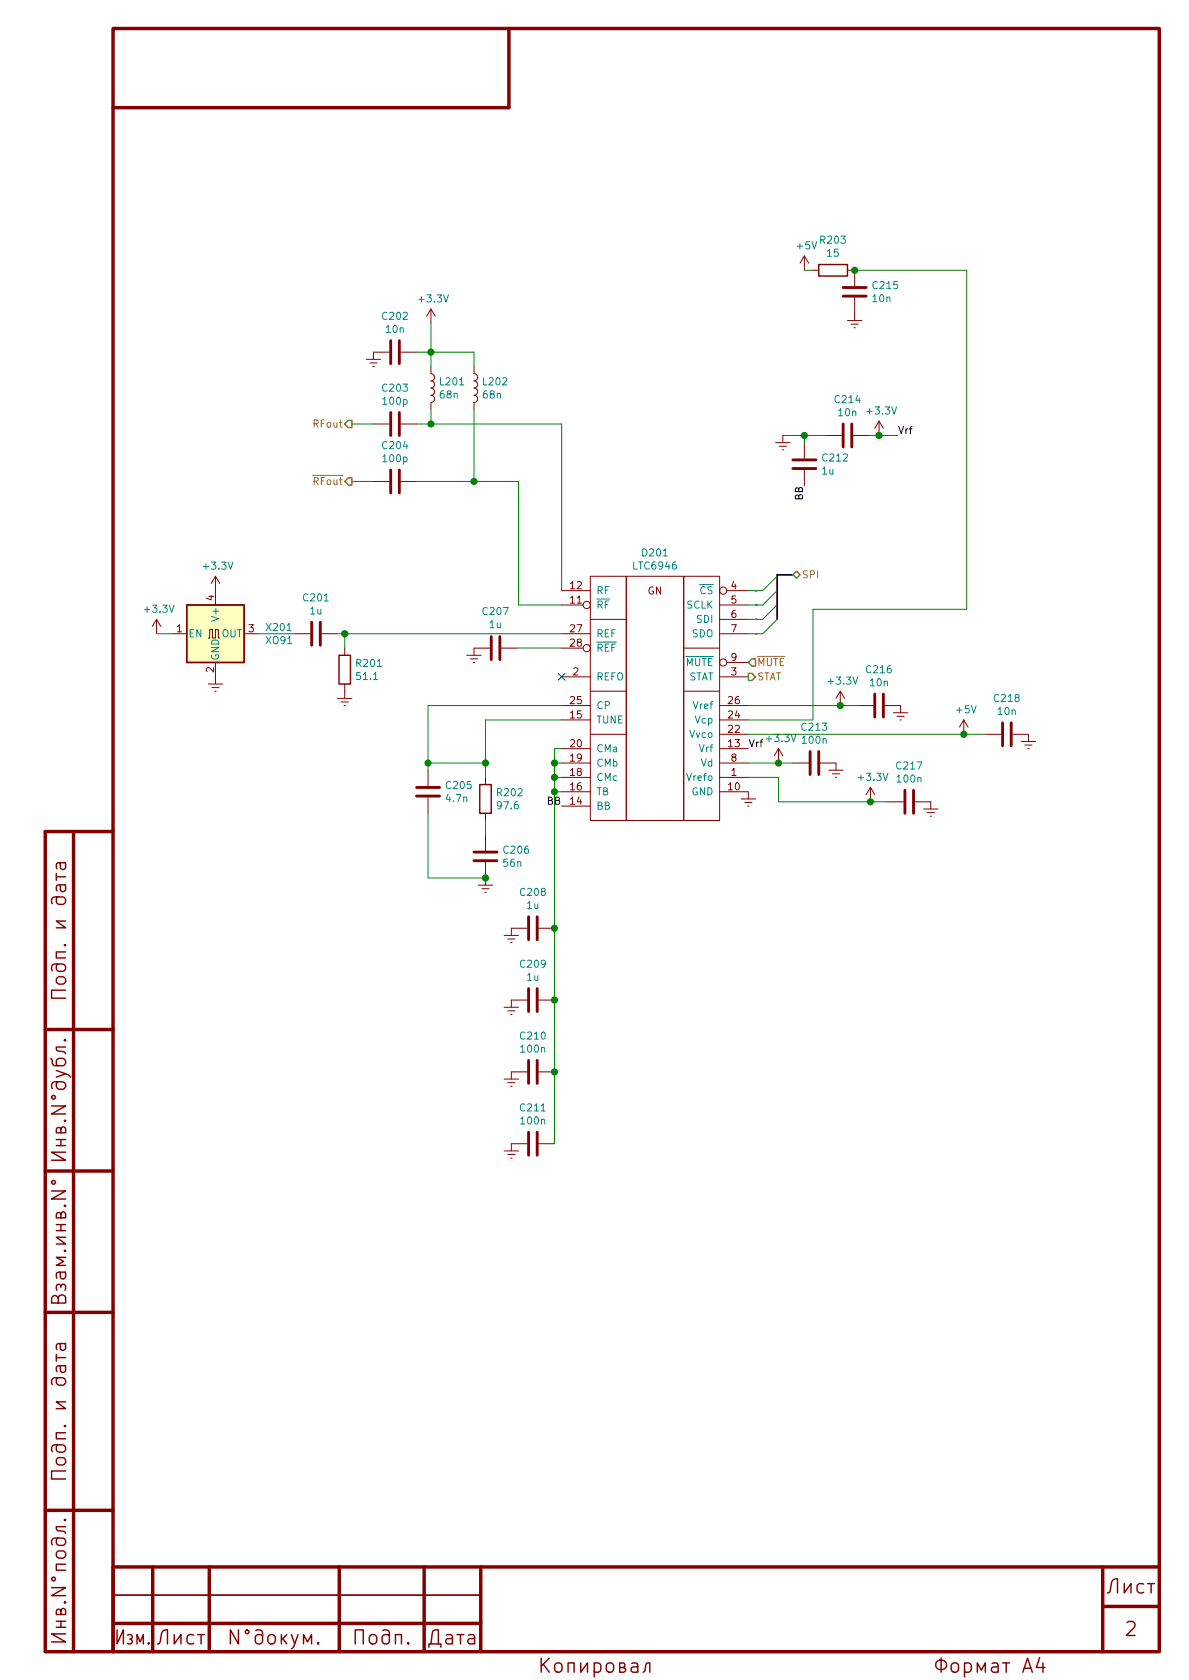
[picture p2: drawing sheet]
<svg xmlns="http://www.w3.org/2000/svg" width="210mm" height="297mm" viewBox="0 0 210 297" stroke-linecap="round" stroke-linejoin="round" font-family="sans-serif">
<g fill="none" stroke="#840000" stroke-width=".61">
<path d="M20 5h185v287h-185zM90 5v14h-70M13 147v145M20 147h-12v145h12M8 182h12M8 207h12M8 232h12M8 267h12M27 277v15M37 277v15M60 277v15M75 277v15"/>
<path d="M85 277v15M195 277v15M205 277h-185v15M20 287h65M195 284h10"/>
</g>
<path d="M20 282h65" fill="none" stroke="#840000" stroke-width=".3"/>
<g fill="none" stroke="#840000" stroke-width=".25">
<path d="M144.8 46.8h5.1v2h-5.1zM33 107h10.2v10.1h-10.2zM59.9 115.9h2.1v5h-2.1zM84.8 138.7h2.1v5.1h-2.1zM10 154.4v1.2M10 155h1.6M10.2 158.6a.82 .82 0 0 0-.1 1.1l.3 .2h.7a.68 .68 0 0 0 .5-.7 .68 .68 0 0 0-.5-.6h-1.5l-.3 .1-.2 .4 .1 .7M10.5 156.4l.2 .9a.48 .48 0 0 0 .4 .4 .48 .48 0 0 0 .5-.4l-.1-.9M10.5 152.5l.2 .9a.48 .48 0 0 0 .4 .3 .48 .48 0 0 0 .5-.3l-.1-.9M11.6 156.4h-1.3l-.2 .2-.1 .2 .1 .7M11.6 152.5h-1.3l-.2 .2-.1 .2 .1 .7M10.2 172.8l.9-.1a.67 .67 0 0 1 .5 .7 .67 .67 0 0 1-.5 .6h-.7a.69 .69 0 0 1-.2-1.2z"/>
<path d="M10.2 170.4a.82 .82 0 0 0-.1 1.1l.3 .2h.7a.67 .67 0 0 0 .5-.6 .67 .67 0 0 0-.5-.7h-1.5l-.3 .2a.79 .79 0 0 0-.1 1M11.4 167.1l.1-.1 .1 .1-.1 .1-.1-.1h.2M11.6 175.1h-2.5v1.4h2.5M11.6 168.3h-1.6v1.1h1.6M11.6 162.9h-1.6l1.6 1.1h-1.6M9 187.1l.2 .4v.5l.3 .3 1.6 .1a.67 .67 0 0 0 .5-.6 .67 .67 0 0 0-.5-.7h-.7l-.2 .2a.78 .78 0 0 0 0 1.1M10 189.3l2.2 .8 .2 .4M10.8 199.7l.1-.3 .2-.2 .4 .2 .1 .2v.7h-1.6l.1-.8 .2-.1 .4 .1 .1 .8M11.4 183.9l.1-.1 .1 .1-.1 .2-.1-.2h.2M11.6 185.1h-1.6l.1 .6 1.2 .2 .3 .4M11.6 189.9l-1.6 .6M9.1 210.6h2.5l-2.5 1.4h2.5"/>
<path d="M9.2 208.8l.3-.1 .2 .1 .1 .3-.1 .2-.2 .1-.3-.1-.1-.2zM10 202.6h1.6M10 201.5h1.6M10.8 214.7l.1-.3 .2-.1 .4 .1 .1 .2v.7h-1.6l.1-.8 .2-.1 .4 .1 .1 .8M10.8 201.5v1.1M11.4 213.2l.1-.1 .1 .1-.1 .1-.1-.1h.2M11.6 203.7h-2.5l2.5 1.4h-2.5M10 239.5v1.2M10.1 228.1l-.1-.7 .1-.2 .2-.1 .4 .1 .1 .2 .3-.3 .4 .1 .1 .2-.1 .7M10.3 229.6l.1-.4a.69 .69 0 0 1 1.2 .2v1h-2.5v-.8a.61 .61 0 0 1 .6-.5 .61 .61 0 0 1 .6 .5v.8M10.5 224.9l.2 .3v.6a.48 .48 0 0 0 .4 .3 .48 .48 0 0 0 .5-.3v-.6l-.1-.3M10.5 237.6l.2 .8a.48 .48 0 0 0 .4 .4 .48 .48 0 0 0 .5-.4l-.1-.8"/>
<path d="M10.8 227.4v.2M11.6 224.9h-1.3l-.2 .2-.1 .2 .1 .7M11.6 222.3h-1.6l1.3 .7-1.3 .7h1.6M11.6 237.6h-1.3l-.2 .1-.1 .2 .1 .7M10 240h1.6M10.1 257.9l.3-.2h.7a.67 .67 0 0 1 .5 .7 .67 .67 0 0 1-.5 .6h-.7a.67 .67 0 0 1-.3-1.1zM10.2 255.5a.82 .82 0 0 0-.1 1l.3 .3h.7a.67 .67 0 0 0 .5-.7 .67 .67 0 0 0-.5-.6h-1.5l-.3 .1a.79 .79 0 0 0-.1 1.1M10.2 243.6a.82 .82 0 0 0-.1 1.1l.3 .2h.7a.68 .68 0 0 0 .5-.6 .68 .68 0 0 0-.5-.7h-1.5l-.3 .1-.2 .4 .1 .7M10.5 241.5l.2 .8a.48 .48 0 0 0 .4 .4 .48 .48 0 0 0 .5-.4l-.1-.8M11.4 252.1l.1-.1 .1 .1-.1 .2-.1-.2h.2M11.6 253.3h-1.6v1.1h1.6M11.6 247.9h-1.6l1.6 1.2h-1.6"/>
<path d="M11.6 241.5h-1.3l-.2 .1-.1 .2 .1 .7M10.2 274.3l.9-.1a.67 .67 0 0 1 .5 .7 .67 .67 0 0 1-.5 .6h-.7a.69 .69 0 0 1-.2-1.2zM10.2 271.9a.82 .82 0 0 0-.1 1.1l.3 .2h.7a.67 .67 0 0 0 .5-.6 .67 .67 0 0 0-.5-.7h-1.5l-.3 .2a.79 .79 0 0 0-.1 1M11.4 268.7l.1-.1 .1 .1-.1 .2-.1-.2h.2M11.6 269.9h-1.6l.1 .6 1.2 .2 .3 .4M11.6 260.1h-2.5v1.4h2.5M198.8 280v1.6l1.2-1.6v1.6M202.9 280h1.2M203.6 280v1.6M10 287.7h1.6M10 286.7h1.6M10.8 284.9l.1-.4 .2-.1 .4 .1 .1 .2v.8h-1.6l.1-.9 .2-.1 .4 .1 .1 .9"/>
<path d="M10.8 286.7v1M11.4 283.3l.1-.1 .1 .1-.1 .1-.1-.1h.2M11.6 288.9h-2.5l2.5 1.4h-2.5M20.7 288.2v2.5l1.1-2.5v2.5M22.6 289.1l.1-.1 .6 .1 .1 .4-.3 .3a.45 .45 0 0 1 .3 .4 .45 .45 0 0 1-.3 .5l-.5-.2M24.2 290.7v-1.7l.6 1.3 .5-1.3v1.7M26.3 290.4v.3l-.1-.2 .1-.1v.3M27.8 290.7l.4-.2 .1-.2 .2-1.4a.86 .86 0 0 1 1.1-.7v2.5M30.8 289v1.7l1.2-1.7v1.7M34.2 289.1a.82 .82 0 0 0-1 .1l-.1 .3 .1 .9 .3 .3 .7-.2M35 289h1.1M35.6 289v1.7"/>
<path d="M42.2 288.2v2.5l-1.5-2.5v2.5M43.5 288.3l.2-.1 .2 .1 .2 .2-.2 .3-.2 .1-.2-.1-.1-.3zM45.2 288.3a.79 .79 0 0 1 1.1 .1l.1 .3v1.5a.67 .67 0 0 1-.6 .5 .67 .67 0 0 1-.7-.5l.1-1a.82 .82 0 0 1 1.1-.1l.1 .1M51.5 289l.6 1.7M52.7 289l-.8 2.2-.4 .3M53.7 290.7v-1.7l.7 1.3 .7-1.3v1.7M56.3 290.4l.1 .1-.1 .2-.1-.2 .1-.1v.3M62.8 290.7v-2.5h1.4v2.5M65.6 289.1a.7 .7 0 0 1 1 .4v.7a.68 .68 0 0 1-.6 .5 .68 .68 0 0 1-.7-.5v-.7zM67.7 288.3l.7-.1 .4 .2 .1 1.8a.67 .67 0 0 1-.7 .5 .67 .67 0 0 1-.6-.5v-.7l.1-.3a.78 .78 0 0 1 1.2 0M69.9 290.7v-1.7h1.1v1.7M72.2 290.4l.1 .1-.1 .2-.1-.2 .1-.1v.3"/>
<path d="M75.8 291.2v-.5h2.2v.5M76.2 290.7l.3-2 .1-.3 .3-.2h.6v2.5M78.9 289.1l.3-.1 .7 .1 .1 .3v1.3M80 289.6l-.8 .1a.48 .48 0 0 0-.4 .5 .48 .48 0 0 0 .4 .5l.8-.2M80.8 289h1.2M81.4 289v1.7M82.9 289.1l.2-.1 .7 .1 .1 .3v1.3M83.9 289.6l-.8 .1a.48 .48 0 0 0-.4 .5 .48 .48 0 0 0 .4 .5l.8-.2M95.7 293.2v2.5M96.1 294.2l1 1.5M97.1 293.2l-1.4 1.4M98.2 294.2a.69 .69 0 0 1 1.2 .3v.7a.68 .68 0 0 1-.7 .5 .68 .68 0 0 1-.6-.5v-.7z"/>
<path d="M100.5 295.7v-1.7h1v1.7M102.7 294v1.7l1.2-1.7v1.7M105.1 294.1a.82 .82 0 0 1 1 .1l.1 .3-.1 .9-.3 .3-.7-.2M105.1 294v2.5M107.3 294.2a.69 .69 0 0 1 1.2 .3v.7a.67 .67 0 0 1-.6 .5 .67 .67 0 0 1-.7-.5zM109.6 294.8l.8-.1 .1-.2-.1-.4-.8-.1v1.7h.7l.2-.2 .1-.3-.1-.2-.3-.2M111.7 294.1l.2-.1 .7 .1 .2 .3v1.3M112.8 294.6l-.3 .1h-.6a.48 .48 0 0 0-.3 .5 .48 .48 0 0 0 .3 .5h.6l.3-.2M113.7 295.7l.3-.2 .2-1.1 .1-.3 .3-.1h.3v1.7M170.6 294.1a.79 .79 0 0 1 1.2 .4v.7l-.2 .2a.79 .79 0 0 1-1 .1M172.8 295.7v-1.7l.7 1.3 .7-1.3v1.7M175.4 294.1l.3-.1 .7 .1 .1 .3v1.3"/>
<path d="M176.5 294.6l-.8 .1a.48 .48 0 0 0-.4 .5 .48 .48 0 0 0 .4 .5l.8-.2M177.3 294h1.2M177.9 294v1.7M180.9 295.7l.8-2.5 .8 2.5M181.1 295h1.2M183.8 293.1l-.5 1.7h1.5M184.4 294v1.7M195.8 281.6l.4-.1 .1-.2 .2-1.4a.86 .86 0 0 1 1.1-.7v2.4M202.2 280.1a.82 .82 0 0 0-1 .1l-.1 .3 .1 .9 .3 .2 .7-.1"/>
</g>
<path d="M33 107h10.2v10.1h-10.2z" fill="#ffffc2" stroke="#ffffc2" stroke-width=".18"/>
<g fill="none" stroke="#840000" stroke-width=".18">
<path d="M76.2 54.6v2.6M76.2 54.6l-.8 1.3M76.2 54.6l.8 1.3M142.2 45.2v2.6M142.2 45.2l-.7 1.3M142.2 45.2l.8 1.3M143.5 47.8h1.3M149.9 47.8h1.2v2.8M149.9 56.7h2.5M150.5 57.3h1.3M151 57.9h.3M151.1 52.6v4.1"/>
<path d="M64.8 63.5h2.5M65.4 64.2h1.3M65.9 64.8h.3M66 75h2.8M68.8 62.3h-2.8v1.2M70.9 75h2.8M70.9 62.3h2.8M76.2 64.8v1.3a.63 .63 0 0 1 .6 .6 .63 .63 0 0 1-.6 .6 .63 .63 0 0 1 .6 .7 .63 .63 0 0 1-.6 .6 .63 .63 0 0 1 .6 .7 .63 .63 0 0 1-.6 .6 .63 .63 0 0 1 .6 .6 .63 .63 0 0 1-.6 .7v1.2M83.8 64.8v1.3a.63 .63 0 0 1 .7 .6 .63 .63 0 0 1-.7 .6 .63 .63 0 0 1 .7 .7 .63 .63 0 0 1-.7 .6 .63 .63 0 0 1 .7 .7 .63 .63 0 0 1-.7 .6 .63 .63 0 0 1 .7 .6 .63 .63 0 0 1-.7 .7v1.2M137.2 78.3h2.5M137.8 78.9h1.3M138.3 79.5h.3"/>
<path d="M138.4 77v1.3M142.2 78.3v2.8M146 77h2.8M150.9 77h2.8M155.4 74.5l-.7 1.2M155.4 74.5v2.5M155.4 74.5l.8 1.2M66 85.1h2.8M70.9 85.1h2.8M142.2 83.1v2.8M27.7 109.5l-.8 1.3M27.7 109.5v2.6"/>
<path d="M27.7 109.5l.7 1.3M30.5 112.1h2.5M36.8 112.8h.3v-1.5h.5v1.5h.5v-1.5h.5v1.5h.3M38.1 101.9v5.1M38.1 117.1v3.8M38.1 101.9l-.8 1.3M38.1 101.9l.8 1.3M43.2 112.1h2.5M52.1 112.1h2.8M56.9 112.1h2.8M61 114.6v1.3M82.5 115.9h2.6"/>
<path d="M83.2 116.5h1.3M83.7 117.1h.2M86.6 114.6h-2.8v1.3M88.6 114.6h2.8M99.3 112.1h5.1M99.3 107h3.8M99.3 104.4h5.1M99.3 119.7h5.1M99.3 114.6h3.8M104.4 109.5h6.3zM104.4 101.9h6.3v43.2h-6.3zM110.7 101.9h10.2v43.2h-10.2z"/>
<path d="M120.9 114.6h6.4zM120.9 101.9h6.4v43.2h-6.4zM127.3 112.1h5M127.3 107h5M127.3 119.7h5M127.3 109.5h5M128.5 104.4h3.8M128.5 117.1h3.8M36.8 120.9h2.6M37.5 121.6h1.2M38 122.2h.2M59.7 123.5h2.5"/>
<path d="M60.3 124.1h1.3M60.8 124.8h.3M61 120.9v2.6M75.7 136.2v2.8M85.9 137.5v1.2M99.3 134.9h5.1M99.3 132.4h5.1M99.3 137.5h5.1M99.3 140h5.1M99.3 127.3h5.1M99.3 124.8h5.1M104.4 129.8h6.3z"/>
<path d="M104.4 122.2h6.3zM120.9 122.2h6.4zM127.3 140h5v1.3M127.3 134.9h5M127.3 132.4h5M127.3 137.5h5M127.3 127.3h5M127.3 129.8h5M127.3 124.8h5M137.7 132.4l-.8 1.2M137.7 132.4v2.5M137.7 132.4l.7 1.2"/>
<path d="M140.2 134.9h2.8M145 134.9h2.8v1.3M146.6 136.2h2.5M147.2 136.8h1.3M147.7 137.5h.3M148.6 122.2l-.8 1.3M148.6 122.2v2.6M148.6 122.2l.8 1.3M151.6 124.8h2.8M153.9 139.2l-.7 1.3M153.9 139.2v2.6M153.9 139.2l.8 1.3"/>
<path d="M156.5 124.8h2.8v1.2M158 126h2.5M158.6 126.7h1.3M159.1 127.3h.3M170.4 127.3l-.7 1.3M170.4 127.3v2.5M170.4 127.3l.8 1.3M174.2 129.8h2.8M179.1 129.8h2.8v1.3M180.6 131.1h2.5M181.2 131.7h1.3M181.7 132.4h.3"/>
<path d="M75.7 141v2.8M84.6 156.5h2.5M85.2 157.1h1.3M85.7 157.8h.3M85.9 143.8v1.3M85.9 147.6v2.8M85.9 152.4v4.1M99.3 142.5h5.1M131.1 141.3h2.5M131.7 141.9h1.3M132.2 142.5h.3M157 141.8h2.8"/>
<path d="M161.8 141.8h2.8v1.2M163.3 143h2.6M164 143.7h1.2M164.5 144.3h.2M89.2 165.4h2.5M89.2 178.1h2.5M89.8 166h1.3M89.8 178.7h1.3M90.3 166.7h.3M90.3 179.4h.3M93.2 164.1h-2.8v1.3M93.2 176.8h-2.8v1.3"/>
<path d="M95.2 164.1h2.8M95.2 176.8h2.8M89.2 190.8h2.5M89.8 191.4h1.3M90.3 192.1h.3M93.2 189.5h-2.8v1.3M95.2 189.5h2.8M89.2 203.5h2.5M89.8 204.1h1.3M90.3 204.8h.3M93.2 202.2h-2.8v1.3M95.2 202.2h2.8"/>
<circle cx="103.8" cy="107" r=".63"/>
<circle cx="103.8" cy="114.6" r=".63"/>
<circle cx="127.9" cy="104.4" r=".63"/>
<circle cx="127.9" cy="117.1" r=".63"/>
</g>
<g fill="none" stroke="#840000" stroke-width=".51">
<path d="M149.1 52.4h4.1M149.1 50.8h4.1M69.1 60.2v4.1M69.1 72.9v4.1M70.6 60.2v4.1M70.6 72.9v4.1M149.1 75v4M150.6 75v4M69.1 83.1v4.1M70.6 83.1v4.1M140.2 82.8h4.1M140.2 81.3h4.1"/>
<path d="M55.1 110v4.1M56.6 110v4.1M86.9 112.6v4M88.4 112.6v4M73.7 139.2h4M143.3 132.9v4M144.8 132.9v4M154.7 122.7v4.1M156.2 122.7v4.1M160 139.7v4.1M161.5 139.7v4.1M177.3 127.8v4.1"/>
<path d="M178.8 127.8v4.1M73.7 140.8h4M83.8 152.2h4.1M83.8 150.7h4.1M93.5 162.1v4.1M93.5 174.8v4.1M95 162.1v4.1M95 174.8v4.1M93.5 187.5v4.1M95 187.5v4.1M93.5 200.2v4.1M95 200.2v4.1"/>
</g>
<path d="M140.2 101.6h-2.8v7.9" fill="none" stroke="#000084" stroke-width=".3"/>
<g fill="none" stroke="#008400" stroke-width=".18">
<path d="M76.2 57.2v7.6M142.2 47.8h1.3M151.1 47.8h19.8v59.9h-27.1v19.6h-11.5M62.2 75h3.8M73.7 75h25.6v29.4M73.7 62.3h10.1v2.5M76.2 72.4v2.6M83.8 72.4v12.7M138.4 77h7.6M142.2 77v1.3M153.7 77h5M62.2 85.1h3.8"/>
<path d="M73.7 85.1h18v21.9h7.6M27.7 112.1h2.8M45.7 112.1h6.4M59.7 112.1h39.6M61 112.1v2.5M91.4 114.6h7.9M137.4 109.5l-2.5 2.6h-2.6M137.4 104.4l-2.5 2.6h-2.6M137.4 107l-2.5 2.5h-2.6M137.4 101.9l-2.5 2.5h-2.6M75.7 134.9h10.2M98 140h1.3"/>
<path d="M98 137.5h1.3M98 134.9h1.3M99.3 127.3h-13.4v10.2M99.3 124.8h-23.6v11.4M99.3 132.4h-1.3v69.8M132.3 137.5h5.4v4.3h19.3M132.3 134.9h7.9M132.3 129.8h41.9M132.3 124.8h19.3M75.7 143.8v11.4h10.2M85.9 145.1v2.5"/>
</g>
<path d="M61.6 74.3h.6v1.3h-.6l-.6-.6zM61.6 84.5h.6v1.3h-.6l-.6-.7zM132.3 119h.7l.6 .7-.6 .6h-.7zM132.3 117.1l.7-.6h.6v1.3h-.6zM133.6 112.1h.3zM133.6 109.5h.3zM133.6 107h.3zM133.6 104.4h.3zM140.2 101.6l.6-.6 .7 .6-.7 .7z" fill="none" stroke="#848400" stroke-width=".25"/>
<g fill="#008400" stroke="#008400" stroke-width=".25">
<circle cx="153.9" cy="141.8" r=".51"/>
<circle cx="98" cy="137.5" r=".51"/>
<circle cx="76.2" cy="62.3" r=".51"/>
<circle cx="98" cy="140" r=".51"/>
<circle cx="61" cy="112.1" r=".51"/>
<circle cx="155.4" cy="77" r=".51"/>
<circle cx="98" cy="164.1" r=".51"/>
<circle cx="98" cy="134.9" r=".51"/>
<circle cx="137.7" cy="134.9" r=".51"/>
<circle cx="85.9" cy="155.2" r=".51"/>
<circle cx="148.6" cy="124.8" r=".51"/>
<circle cx="85.9" cy="134.9" r=".51"/>
<circle cx="83.8" cy="85.1" r=".51"/>
<circle cx="170.4" cy="129.8" r=".51"/>
<circle cx="75.7" cy="134.9" r=".51"/>
<circle cx="98" cy="189.5" r=".51"/>
<circle cx="151.1" cy="47.8" r=".51"/>
<circle cx="98" cy="176.8" r=".51"/>
<circle cx="76.2" cy="75" r=".51"/>
<circle cx="142.2" cy="77" r=".51"/>
</g>
<path d="M98.7 119.1l1.2 1.2M99.9 119.1l-1.2 1.2" fill="none" stroke="#000084" stroke-width=".18"/>
<g font-size="3.5" fill="#840000">
<text x="11.7" y="197.4" transform="rotate(-90 11.7 197.4)">.N°.</text>
<text x="11.7" y="222.4" transform="rotate(-90 11.7 222.4)">..N°</text>
<text x="11.7" y="282.4" transform="rotate(-90 11.7 282.4)">.N°.</text>
<text x="23.1" y="290.8">.</text>
<text x="46.1" y="290.8">N°.</text>
<text x="199" y="289.3">2</text>
<text x="166" y="295.8">A4</text>
</g>
<g font-size="1.8" fill="#008484">
<text x="141" y="44.1">+5V</text>
<text x="145.2" y="43.1">R203</text>
<text x="146.3" y="45.4">15</text>
<text x="74.2" y="53.5">+3.3V</text>
<text x="154.4" y="53.4">10n</text>
<text x="154.5" y="51.1">C215</text>
<text x="67.7" y="56.6">C202</text>
<text x="68.3" y="58.9">10n</text>
<text x="67.7" y="69.3">C203</text>
<text x="67.8" y="71.6">100p</text>
<text x="77.9" y="70.4">68n</text>
<text x="77.9" y="68.1">L201</text>
<text x="85.5" y="70.4">68n</text>
<text x="85.5" y="68.1">L202</text>
<text x="147.8" y="71.3">C214</text>
<text x="148.3" y="73.6">10n</text>
<text x="153.5" y="73.3">+3.3V</text>
<text x="67.7" y="79.4">C204</text>
<text x="67.8" y="81.7">100p</text>
<text x="145.4" y="83.9">1u</text>
<text x="145.6" y="81.6">C212</text>
<text x="36.1" y="100.7">+3.3V</text>
<text x="112.1" y="100.7">LTC6946</text>
<text x="113.7" y="98.4">D201</text>
<text x="53.8" y="106.3">C201</text>
<text x="105.4" y="107.6">RF</text>
<text x="105.4" y="105.1">RF</text>
<text x="121.4" y="107.6">SCLK</text>
<text x="123.8" y="105.1">CS</text>
<text x="25.7" y="108.3">+3.3V</text>
<text x="33.3" y="112.7">EN</text>
<text x="38.7" y="109.4" transform="rotate(-90 38.7 109.4)">V+</text>
<text x="39.2" y="112.7">OUT</text>
<text x="47.1" y="113.9">XO91</text>
<text x="47.3" y="111.6">X201</text>
<text x="54.9" y="108.6">1u</text>
<text x="85.5" y="108.7">C207</text>
<text x="86.6" y="111.1">1u</text>
<text x="105.4" y="112.7">REF</text>
<text x="122.4" y="112.7">SDO</text>
<text x="123.3" y="110.1">SDI</text>
<text x="38.7" y="116.9" transform="rotate(-90 38.7 116.9)">GND</text>
<text x="63.1" y="117.9">R201</text>
<text x="105.4" y="115.2">REF</text>
<text x="121.2" y="117.8">MUTE</text>
<text x="153.3" y="119">C216</text>
<text x="63.2" y="120.2">51.1</text>
<text x="105.4" y="120.3">REFO</text>
<text x="105.4" y="125.4">CP</text>
<text x="121.6" y="120.3">STAT</text>
<text x="122.8" y="125.4">Vref</text>
<text x="146.6" y="121">+3.3V</text>
<text x="153.9" y="121.3">10n</text>
<text x="175.9" y="124.1">C218</text>
<text x="105.4" y="127.9">TUNE</text>
<text x="122" y="130.5">Vvco</text>
<text x="123" y="127.9">Vcp</text>
<text x="135.7" y="131.2">+3.3V</text>
<text x="141.9" y="129.2">C213</text>
<text x="142" y="131.5">100n</text>
<text x="169.2" y="126.1">+5V</text>
<text x="176.5" y="126.4">10n</text>
<text x="105.4" y="135.5">CMb</text>
<text x="105.4" y="133">CMa</text>
<text x="123.8" y="133">Vrf</text>
<text x="124" y="135.5">Vd</text>
<text x="158.6" y="136.1">C217</text>
<text x="79" y="139.5">C205</text>
<text x="79" y="141.8">4.7n</text>
<text x="88" y="140.8">R202</text>
<text x="88.1" y="143.1">97.6</text>
<text x="105.4" y="143.2">BB</text>
<text x="105.4" y="140.6">TB</text>
<text x="105.4" y="138.1">CMc</text>
<text x="121.7" y="138.1">Vrefo</text>
<text x="122.3" y="140.6">GND</text>
<text x="152" y="138.1">+3.3V</text>
<text x="158.8" y="138.4">100n</text>
<text x="89.1" y="153.2">56n</text>
<text x="89.2" y="150.9">C206</text>
<text x="92.1" y="158.4">C208</text>
<text x="93.2" y="160.7">1u</text>
<text x="92.1" y="171.1">C209</text>
<text x="93.2" y="173.4">1u</text>
<text x="92.1" y="183.8">C210</text>
<text x="92.2" y="186.1">100n</text>
<text x="92.1" y="196.5">C211</text>
<text x="92.2" y="198.8">100n</text>
</g>
<g font-size="1.8" fill="#848400">
<text x="55.6" y="75.6">RFout</text>
<text x="55.6" y="85.8">RFout</text>
<text x="141.7" y="102.3">SPI</text>
<text x="133.9" y="117.8">MUTE</text>
<text x="133.9" y="120.3">STAT</text>
</g>
<g font-size="1.8">
<text x="158.7" y="76.7">Vrf</text>
<text x="142" y="88.5" transform="rotate(-90 142 88.5)">BB</text>
<text x="132.3" y="132.1">Vrf</text>
<text x="96.7" y="142.3">BB</text>
</g>
<g font-size="1.8" fill="#840000">
<text x="37.8" y="106.2" transform="rotate(-90 37.8 106.2)">4</text>
<text x="100.9" y="106.7">11</text>
<text x="100.9" y="104.2">12</text>
<text x="114.5" y="105.1">GN</text>
<text x="129.3" y="104.2">4</text>
<text x="129.3" y="106.7">5</text>
<text x="31.3" y="111.8">1</text>
<text x="44" y="111.8">3</text>
<text x="100.9" y="111.8">27</text>
<text x="129.3" y="109.3">6</text>
<text x="129.3" y="111.8">7</text>
<text x="37.8" y="118.9" transform="rotate(-90 37.8 118.9)">2</text>
<text x="100.9" y="114.3">28</text>
<text x="101.4" y="119.4">2</text>
<text x="129.3" y="119.4">3</text>
<text x="129.3" y="116.9">9</text>
<text x="100.9" y="124.5">25</text>
<text x="128.8" y="124.5">26</text>
<text x="100.9" y="127">15</text>
<text x="128.8" y="129.6">22</text>
<text x="128.8" y="127">24</text>
<text x="100.9" y="137.2">18</text>
<text x="100.9" y="134.7">19</text>
<text x="100.9" y="132.1">20</text>
<text x="128.8" y="132.1">13</text>
<text x="129.3" y="137.2">1</text>
<text x="129.3" y="134.7">8</text>
<text x="100.9" y="142.3">14</text>
<text x="100.9" y="139.7">16</text>
<text x="128.8" y="139.7">10</text>
</g>
</svg>
